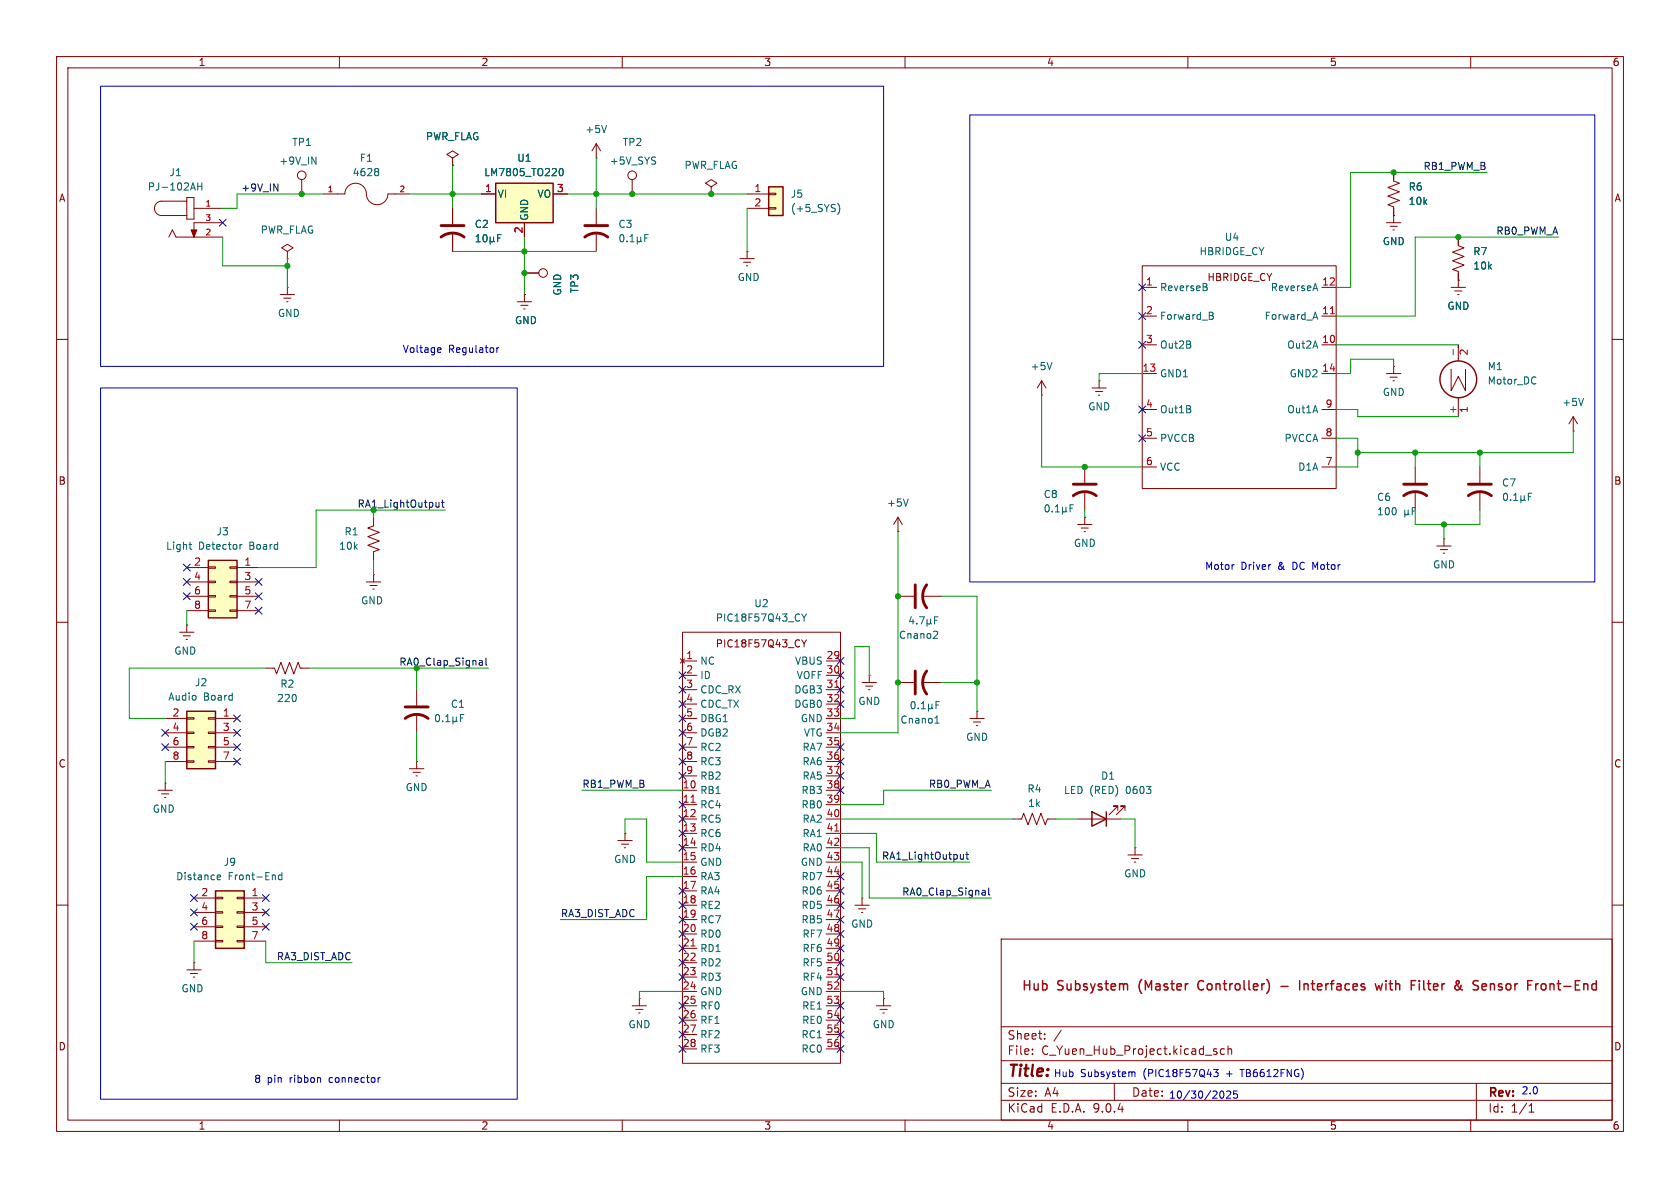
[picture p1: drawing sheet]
<svg xmlns="http://www.w3.org/2000/svg" width="297mm" height="210mm" viewBox="0 0 297 210" stroke-linecap="round" stroke-linejoin="round" font-family="sans-serif">
<g fill="none" stroke="#840000" stroke-width=".18">
<path d="M10 10h277v190h-277zM12 12h273v186h-273zM60 10v2M110 10v2M160 10v2M210 10v2M260 10v2M256.5 50.8h2.6M257.2 51.4h1.2M257.7 52.1h.2M257.8 49.5h.1M257.8 49.5v1.3"/>
<path d="M10 60h2M285 60h2M10 110h2M285 110h2M10 160h2M177 166h108v32h-108zM285 160h2M60 198v2M110 198v2M160 198v2M177 194.5h108M177 191.5h108"/>
<path d="M177 187.5h108M177 181.5h108M182.5 186.3v.1M182.5 185.5v.1M184.7 183.6v.1M184.7 182.8v.1M187.6 182.1l-1.3 2M197 191.5v3M210 198v2M214.7 185.9l.4 .1 .1 .2-.2 .2h-.3M214.7 185.4l.4 .1M216.5 185.5l-.5-.1-.3 .3v.4l.2 .2h.6"/>
<path d="M217.1 185.5l.2-.1 .4 .1v.9M217.1 184.9v1.5M260 198v2M261 191.5v6.5M270.3 196.6h.9M270.3 195.5l.4-.4v1.5"/>
</g>
<path d="M135.9 33h2.5v5.1h-2.5z" fill="#ffffc2"/>
<path d="M135.9 33h2.5v5.1h-2.5z" fill="none" stroke="#840000" stroke-width=".25"/>
<g fill="none" stroke="#840000" stroke-width=".18">
<path d="M105.4 36.8v2.8M125.7 33l1-.6-1-.6-1 .6 1 .6v1.3M125.7 34.3h.1M132.1 34.3h3.8M132.1 36.8h3.8M135.9 34.2h1.3v.2h-1.3zM135.9 36.7h1.3v.3h-1.3zM105.4 41.1v3.4M130.8 45.7h2.5M131.4 46.4h1.3M132 47h.2M132.1 44.5h.1"/>
<path d="M132.1 44.5v1.2M31.7 111.8h2.6M32.4 112.4h1.3M32.9 113h.2M33 110.5h.1M33 110.5v1.3"/>
</g>
<path d="M148.1 36a1.46 1.46 0 0 1 0 1.9M109.7 41.6l.2-.1a.68 .68 0 0 1 .4 .6 .68 .68 0 0 1-.4 .6l-.2-.1-.1-.3zM110.8 42.6v.1M111.4 42.7h.7M111.4 41.8l.4-.3v1.2M112.7 42.6l.1 .1h.3l.2-.1M112.7 41.9v1.3M113.3 42.6l.1 .1M113.3 41.9v.7M114 42.1h.4M114.6 41.5h-.6v1.2" fill="none" stroke="#006464" stroke-width=".18"/>
<path d="M103.4 39.9h4M103.4 41.9a3.3 3.3 0 0 1 4 0" fill="none" stroke="#840000" stroke-width=".51"/>
<path d="M33 125.7h5.1v10.2h-5.1z" fill="#ffffc2"/>
<path d="M33 125.7h5.1v10.2h-5.1z" fill="none" stroke="#840000" stroke-width=".25"/>
<g fill="none" stroke="#840000" stroke-width=".18">
<path d="M80 36.8v2.8M80 41.1v3.4M257.8 41.9v1.5l1 .4-2 .8 2 .7-2 .8 2 .8-2 .7 1 .4v1.5M190.5 92.7h2.5M191.1 93.3h1.3M191.6 94h.3M191.8 91.4h.1M191.8 91.4v1.3M29.2 127h3.8M29.2 129.5h3.8M29.2 132.1h3.8M29.2 134.6h3.8"/>
<path d="M33 126.9h1.3v.2h-1.3zM33 129.4h1.3v.3h-1.3zM33 132h1.3v.2h-1.3zM33 134.5h1.3v.2h-1.3zM36.8 126.9h1.3v.2h-1.3zM36.8 129.4h1.3v.3h-1.3zM36.8 132h1.3v.2h-1.3zM36.8 134.5h1.3v.2h-1.3zM38.1 127h3.8M38.1 129.5h3.8M38.1 132.1h3.8M38.1 134.6h3.8"/>
</g>
<path d="M78 39.9h4M78 41.9a3.3 3.3 0 0 1 4 0" fill="none" stroke="#840000" stroke-width=".51"/>
<path d="M84.2 42.7h.7M84.2 41.8l.3-.3v1.2M85.6 41.5h.1a.68 .68 0 0 1 .4 .6 .68 .68 0 0 1-.4 .6 .84 .84 0 0 1-.1-1.2zM86.7 42.6l.1 .1h.3l.2-.1M86.7 41.9v1.3M87.3 42.6l.1 .1M87.3 41.9v.7M88 42.1h.4M88.6 41.5h-.6v1.2" fill="none" stroke="#006464" stroke-width=".18"/>
<path d="M87.6 32.4h10.2v7h-10.2z" fill="#ffffc2"/>
<g fill="none" stroke="#840000" stroke-width=".25">
<path d="M87.6 32.4h10.2v7h-10.2zM193 143.5l2.6 1.3-2.6 1.3zM195.6 143.5v2.6"/>
<circle cx="257.8" cy="67.1" r="3.3"/>
</g>
<g fill="none" stroke="#840000" stroke-width=".18">
<path d="M33 35.6h-4.4a1.27 1.27 0 0 0-1.3 1.2 1.27 1.27 0 0 0 1.3 1.3h4.4M33 34.9h1.3v3.8h-1.3zM34.3 36.8h5.1M39.4 39.4h-5.1v2.5M53.3 31.8v2.5M57.1 34.3h3.9a1.93 1.93 0 0 1 2.1-1.9 1.93 1.93 0 0 1 1.7 2.2 1.9 1.9 0 0 0 2 1.6 1.9 1.9 0 0 0 1.8-1.9h3.8M85.1 34.3h2.5M92.7 39.4v2.5M97.8 34.3h2.5M105.4 27.9h.1M105.4 25.4l-.8 1.3M105.4 25.4l.8 1.3"/>
<path d="M105.4 25.4v2.5M111.8 31.8v2.5M245.1 39.4h2.5M246.4 38.1h.1M246.4 30.5v1.5l1 .4-2 .7 2 .8-2 .8 2 .7-2 .8 1 .4v2.8M29.8 41.9l.7-1.3 .6 1.3h8.3M49.5 52.1h2.6M50.2 52.7h1.2M50.7 53.3h.2M50.8 50.8h.1M50.8 44.5l1-.7-1-.6-1 .6 1 .7v1.2M50.8 45.7h.1"/>
<path d="M50.8 50.8v1.3M91.4 53.3h2.6M92.1 54h1.2M92.6 54.6h.2M92.7 52.1h.1M92.7 52.1v1.2M92.7 48.3h2.5M201.9 47h34.3v39.4h-34.3zM201.9 50.8h2.6M201.9 55.9h2.6M233.7 50.8h2.5M233.7 55.9h2.5"/>
<path d="M245.7 40h1.3M246.3 40.6h.2M193 68.6h2.6M193.7 69.2h1.2M194.2 69.9h.2M194.3 67.3h.1M194.3 67.3v1.3M201.9 66h2.6M201.9 61h2.6M201.9 72.4h2.6M201.9 77.5h2.6M233.7 66h2.5"/>
<path d="M233.7 61h2.5M233.7 72.4h2.5M233.7 77.5h2.5M245.1 66h2.5M245.7 66.7h1.3M246.3 67.3h.2M246.4 64.8h.1M246.4 64.8v1.2M256.5 65.3v3.8l1.3-2.6 1.3 2.6v-3.8M257.8 61v2.8M257.8 70.3v3.4M278.1 76.2h.1"/>
<path d="M278.1 73.7l-.7 1.2M278.1 73.7l.8 1.2M278.1 73.7v2.5M66 91.4v1.6l-1 .3 2.1 .8-2.1 .8 2.1 .7-2.1 .8 2.1 .8-1.1 .3v1.6M158.7 94h.1M158.7 91.4l-.7 1.3M158.7 91.4l.8 1.3M158.7 91.4v2.6M201.9 82.6h2.6M233.7 82.6h2.5M250.2 82.6v2.7M250.2 86.9v3.3"/>
<path d="M254 96.5h2.5M254.6 97.2h1.3M255.1 97.8h.3M255.3 95.3h.1M255.3 95.3v1.2M47 118.1h1.5l.4 1 .8-2 .7 2 .8-2 .7 2 .8-2 .4 1h1.5M64.8 102.9h2.5M65.4 103.5h1.3M65.9 104.1h.3M66 101.6h.1M66 101.6v1.3M120.3 116.5l.7 .7"/>
<path d="M120.6 111.8h28v76.2h-28zM120.6 116.8h2.6M120.6 119.4h2.6M121 116.5l-.7 .7M141.1 113.1l.3 .1M141.4 114.3l-.3 .1M141.7 113.1l.4 .7M142.1 113.8v.6M142.6 113.1l-.5 .7M146 116.8h2.6M146 119.4h2.6M153.7 119.4h.1"/>
<path d="M153.7 119.4v1.3M158.7 105.4h2.8M163.1 105.4h3.3M72.4 135.9h2.5M73 136.5h1.3M73.5 137.2h.3M73.7 134.6h.1M73.7 134.6v1.3M120.6 137.2h2.6M120.6 121.9h2.6M120.6 127h2.6M120.6 124.5h2.6"/>
<path d="M120.6 129.5h2.6M120.6 132.1h2.6M120.6 134.6h2.6M120.6 139.7h2.6M146 137.2h2.6M146 121.9h2.6M146 127h2.6M146 124.5h2.6M146 129.5h2.6M146 132.1h2.6M146 134.6h2.6M146 139.7h2.6"/>
<path d="M152.4 120.7h2.5M153 121.3h1.3M153.5 121.9h.3M158.7 120.7h2.8M163.1 120.7h3.3M171.4 127h2.6M172.1 127.6h1.3M172.6 128.3h.2M172.7 125.7h.1M172.7 125.7v1.3M120.6 144.8h2.6M120.6 152.4h2.6"/>
<path d="M120.6 142.2h2.6M120.6 147.3h2.6M120.6 149.9h2.6M120.6 154.9h2.6M120.6 157.5h2.6M146 144.8h2.6M146 152.4h2.6M146 142.2h2.6M146 147.3h2.6M146 149.9h2.6M146 154.9h2.6M146 157.5h2.6"/>
<path d="M152.4 158.8h.1M152.4 158.8v1.2M179.1 144.8h1.5l.4-1 .7 2 .8-2 .8 2 .7-2 .8 2 .4-1h1.5M190.5 144.8h7.6M197.6 143.3v-.8h-.8h.8l-1.5 1.5M198.9 143.3v-.8h-.8h.8l-1.5 1.5M199.4 151.1h2.5M200 151.8h1.3M200.5 152.4h.3M200.7 149.9h.1M200.7 149.9v1.2M33 171.5h2.6"/>
<path d="M33.7 172.1h1.2M34.2 172.7h.2M34.3 170.2h.1M34.3 170.2v1.3M111.8 177.8h2.5M112.4 178.4h1.3M112.9 179.1h.3M113 176.5h.1M113 176.5v1.3M120.6 172.7h2.6M120.6 177.8h2.6M120.6 160h2.6"/>
<path d="M120.6 162.6h2.6M120.6 165.1h2.6M120.6 167.6h2.6M120.6 170.2h2.6M120.6 175.3h2.6M146 172.7h2.6M146 177.8h2.6M146 160h2.6M146 162.6h2.6M146 165.1h2.6M146 167.6h2.6M146 170.2h2.6"/>
<path d="M146 175.3h2.6M151.1 160h2.6M151.8 160.7h1.2M152.3 161.3h.2M154.9 177.8h2.6M155.6 178.4h1.2M156.1 179.1h.2M156.2 176.5h.1M156.2 176.5v1.3M120.6 180.3h2.6M120.6 182.9h2.6M120.6 185.4h2.6"/>
<path d="M146 180.3h2.6M146 182.9h2.6M146 185.4h2.6"/>
<circle cx="53.3" cy="31" r=".76"/>
<circle cx="111.8" cy="31" r=".76"/>
<circle cx="96" cy="48.3" r=".76"/>
</g>
<g fill="none" stroke="#006464" stroke-width=".18">
<path d="M35 32.3v1.3M35 32.9h.7M35.7 32.3v1.3M55.1 27.8l.8 1.2v-1.2M66.7 29.8l.2 .2-.2 .3 .2 .3v.2l-.2 .3M99 29.9l.2-.1a.68 .68 0 0 1 .4 .6 .68 .68 0 0 1-.4 .7 .84 .84 0 0 1-.2-1.2zM107.2 22.2l-.4 1.2M213.1 50.7l.3 .3v.3l-.2 .1M213.8 55.2l.6 .1 .1 .3-.3 .2M213.8 55.8h.4M214.2 55.8l.3 .2v.3l-.7 .2M232.2 56.1h.6"/>
<path d="M232.5 50.1l.5 1.3M232.5 55.2l.5 1.3M256.9 61.7v1M271.5 66.7h.1M271.5 67.8h.1M279.9 70.4l-.4 1.3M160.6 88.2l-.5 1.3M248.3 90.2v1.2M248.3 90.8l.2 .2h.3l.1-.2M248.9 90.8l.2 .2M248.9 90.2v.6M249.7 90.3h.4"/>
<path d="M250.3 89.7h-.6v1.3M141.7 108.5l.4 .7M142.1 109.2v.6M142.6 108.5l-.5 .7M161.1 109l-.3 .9h.8M161.4 109.5v.8M162.1 110.2v.1M162.6 109h.8l-.5 1.3M163.9 109.5v1.2M163.9 110.1l.2 .2h.2l.2-.2M164.5 110.1l.2 .2M164.5 109.5v.6"/>
<path d="M165.2 109.6h.4M165.5 111.6l.3 .2-.1 .3-.7 .7h.8M165.8 109h-.6v1.3M161.2 124.1l.2-.1a.68 .68 0 0 1 .4 .7 .68 .68 0 0 1-.4 .6l-.2-.1-.1-.4zM162.3 125.2v.1M162.9 125.3h.7M162.9 124.4l.3-.4v1.3M164.1 125.1l.2 .2h.3l.1-.2M164.1 124.4v1.3M164.7 125.1l.2 .2M164.7 124.4v.7M165.3 127.8h.7"/>
<path d="M165.5 124.6h.4M165.5 126.7l.2-.1v1.2M166.1 124h-.6v1.3"/>
</g>
<path d="M248.2 87.6a3.3 3.3 0 0 1 4 0M248.2 85.6h4M161.8 103.4v4M161.8 118.6v4.1M163.8 103.4a3.3 3.3 0 0 0 0 4M163.8 118.6a3.3 3.3 0 0 0 0 4.1" fill="none" stroke="#840000" stroke-width=".51"/>
<path d="M33.8 40.6h1l-.5 1.3z" fill="#840000" stroke="#840000" stroke-width=".18"/>
<path d="M235.2 55.5h.7M147.6 121.5h.7M122.2 141.8h.7M147.6 146.9h.7M122.2 167.2h.7M147.6 172.3h.7" fill="none" stroke="#a90000" stroke-width=".18"/>
<path d="M36.8 99.1h5.1v10.1h-5.1z" fill="#ffffc2"/>
<path d="M36.8 99.1h5.1v10.1h-5.1z" fill="none" stroke="#840000" stroke-width=".25"/>
<g fill="none" stroke="#840000" stroke-width=".18">
<path d="M191.8 82.6v2.7M191.8 86.9v3.3M33 100.3h3.8M33 102.9h3.8M33 105.4h3.8M33 108h3.8M36.8 100.2h1.3v.3h-1.3zM36.8 102.7h1.3v.3h-1.3zM36.8 105.3h1.3v.2h-1.3zM36.8 107.8h1.3v.3h-1.3zM40.6 100.2h1.3v.3h-1.3zM40.6 102.7h1.3v.3h-1.3z"/>
<path d="M40.6 105.3h1.3v.2h-1.3zM40.6 107.8h1.3v.3h-1.3zM41.9 100.3h3.8M41.9 102.9h3.8M41.9 105.4h3.8M41.9 108h3.8M109.2 148.6h2.6M109.9 149.2h1.2M110.4 149.9h.2M110.5 147.3h.1M110.5 147.3v1.3"/>
</g>
<g fill="none" stroke="#006464" stroke-width=".18">
<path d="M33.4 96.3h.5M33.7 97l.2 .1M42.4 96.3v.8M42.8 96.3l-.4 .2M184.9 89.3l.2-.1a.68 .68 0 0 1 .4 .7 .68 .68 0 0 1-.4 .6 .84 .84 0 0 1-.2-1.2zM186 90.4v.1M186.6 90.5h.7M186.6 89.6l.3-.4v1.3M187.8 90.3l.2 .2h.3l.1-.2M187.8 89.6v1.3M188.4 90.3l.2 .2M188.4 89.6v.7"/>
<path d="M189.2 89.8h.4M189.8 89.2h-.6v1.3"/>
</g>
<path d="M189.7 87.6a3.3 3.3 0 0 1 4.1 0M189.7 85.6h4.1" fill="none" stroke="#840000" stroke-width=".51"/>
<path d="M38.1 157.5h5.1v10.1h-5.1z" fill="#ffffc2"/>
<path d="M38.1 157.5h5.1v10.1h-5.1z" fill="none" stroke="#840000" stroke-width=".25"/>
<g fill="none" stroke="#840000" stroke-width=".18">
<path d="M80 27.9l1-.6-1-.6-1 .6 1 .6v1.3M80 29.2h.1M80 36.8v2.8M85.1 34.3h2.5M92.7 39.4v2.5M97.8 34.3h2.5M246.4 38.1h.1M246.4 30.5v1.3M246.4 36.8v1.3M80 41.1v3.4M92.7 52.1h.1M92.7 48.3h2.5"/>
<path d="M257.8 49.5h.1M257.8 41.9v1.3M257.8 48.3v1.2M184.1 69.9h.1M184.1 67.3l-.7 1.3M184.1 67.3l.8 1.3M184.1 67.3v2.6M261.6 82.6v2.7M261.6 86.9v3.3M27.9 139.7h2.6M29.2 138.4h.1M29.2 138.4v1.3"/>
<path d="M73.7 121.9v2.8M73.7 126.2v3.3M28.6 140.3h1.2M29.1 141h.2M34.3 158.8h3.8M38.1 158.6h1.3v.3h-1.3zM41.9 158.6h1.3v.3h-1.3zM43.2 158.8h3.8M34.3 161.3h3.8M34.3 163.8h3.8M34.3 166.4h3.8M38.1 161.2h1.3v.2h-1.3z"/>
<path d="M38.1 163.7h1.3v.3h-1.3zM38.1 166.2h1.3v.3h-1.3zM41.9 161.2h1.3v.2h-1.3zM41.9 163.7h1.3v.3h-1.3zM41.9 166.2h1.3v.3h-1.3zM43.2 161.3h3.8M43.2 163.8h3.8M43.2 166.4h3.8"/>
</g>
<g fill="none" stroke="#006464" stroke-width=".18">
<path d="M99 29.9l.2-.1a.68 .68 0 0 1 .4 .6 .68 .68 0 0 1-.4 .7 .84 .84 0 0 1-.2-1.2zM84.2 42.7h.7M84.2 41.8l.3-.3v1.2M85.6 41.5h.1a.68 .68 0 0 1 .4 .6 .68 .68 0 0 1-.4 .6 .84 .84 0 0 1-.1-1.2zM86.7 42.6l.1 .1h.3l.2-.1M86.7 41.9v1.3M87.3 42.6l.1 .1M87.3 41.9v.7M88 42.1h.4M88.6 41.5h-.6v1.2M186 64.1l-.5 1.2M266 87.3l.1-.1a.68 .68 0 0 1 .4 .6 .68 .68 0 0 1-.4 .7 .84 .84 0 0 1-.1-1.2z"/>
<path d="M267.1 88.3v.2M267.6 88.5h.7M267.6 87.6l.4-.4v1.3M268.9 88.3l.1 .2h.3l.2-.2M268.9 87.6v1.3M269.5 88.3l.2 .2M269.5 87.6v.7M270.2 87.8h.4M270.8 87.2h-.6v1.3M77.2 126.4l.1-.1a.68 .68 0 0 1 .4 .6 .68 .68 0 0 1-.4 .7 .84 .84 0 0 1-.1-1.2zM78.3 127.5v.1M78.8 127.6h.7"/>
<path d="M78.8 126.7l.4-.4v1.3M80.1 127.4l.1 .2h.3l.2-.2M80.1 126.7v1.3M80.7 127.4l.2 .2M80.7 126.7v.7M81.4 126.9h.4M82 126.3h-.6v1.3M38.5 155.5h.4M38.5 154.7h.3l.2 .3-.6 .1M49.8 154.7h-.3l-.3 .2 .1 .6h.5M49.8 154.2v1.3"/>
</g>
<path d="M259.6 87.6a3.3 3.3 0 0 1 4.1 0M259.6 85.6h4.1M71.6 127a3.3 3.3 0 0 1 4.1 0M71.6 125h4.1" fill="none" stroke="#840000" stroke-width=".51"/>
<g fill="none" stroke="#0f0f0f" stroke-width=".18">
<path d="M48.4 32.5l.7 1.3v-1.3M77.6 88.8v.9M77.6 89.5l-.4 .2M78 88.8h.5M78.2 88.4v1.1l.3 .2M84.9 116.8h.3l.1 .8M85.3 117.5l-.4 .1M85.3 117.1h-.4M85.9 116.3v1.1l.2 .2M170.3 151v.9M170.3 151.8l-.3 .1M170.7 151h.5"/>
<path d="M170.9 150.6v1.1l.3 .2M173.8 157.4h.2l.2 .2v.6M174.2 158.2h-.4M174.2 157.7l-.4 .1M174.8 157v1.1l.2 .1"/>
</g>
<g fill="none" stroke="#009600" stroke-width=".18">
<path d="M57.1 34.3h-15.2v2.5h-2.5M72.4 34.3h12.7M80 29.2v7.6M100.3 34.3h31.8M105.4 27.9v8.9M132.1 36.8v7.7M262.9 30.5h-24.1v20.3h-2.6M39.4 41.9v5.1h11.4M50.8 45.7v5.1M80 44.5h25.4M92.7 41.9v10.2M275.6 41.9h-25.4v14h-14"/>
<path d="M184.1 69.9v12.7h17.8M201.9 66h-7.6v1.3M236.2 72.4h3.8v1.3h17.8M236.2 77.5h3.8v5.1h-3.8M236.2 61h21.6M246.4 64.8v-1.3h-7.6v2.5h-2.6M278.1 76.2v3.8h-38.1M66 90.2v1.2M66 99.1v2.5M78.7 90.2h-22.8v10.1h-10.2M158.7 94v35.5h-10.1M191.8 90.2v1.2"/>
<path d="M250.2 90.2v2.5h11.4v-2.5M250.2 80v2.6M255.3 92.7v2.6M261.6 80v2.6M33 108v2.5M47 118.1h-24.1v8.9h6.3M54.6 118.1h31.8M73.7 118.1v3.8M153.7 119.4v-5.1h-2.6v12.7h-2.5M166.4 105.4h6.3v20.3M29.2 134.6v3.8M73.7 129.5v5.1"/>
<path d="M102.9 139.7h17.7M166.4 120.7h6.3M175.3 139.7h-19.1v2.5h-7.6M110.5 147.3v-2.5h3.8v7.6h6.3M120.6 154.9h-6.3v7.7h-15.2M148.6 149.9h5.1v8.9h21.6M148.6 152.4h3.8v6.4M148.6 147.3h6.3v5.1h16.5M148.6 144.8h30.5M186.7 144.8h3.8M198.1 144.8h2.6v5.1M34.3 166.4v3.8"/>
<path d="M47 166.4v3.8h15.2M120.6 175.3h-7.6v1.2M148.6 175.3h7.6v1.2"/>
</g>
<g fill="none" stroke="#000084" stroke-width=".18">
<path d="M38.8 38.8l1.2 1.2M40 38.8l-1.2 1.2M201.3 55.3l1.2 1.2M201.3 50.2l1.2 1.2M202.5 55.3l-1.2 1.2M202.5 50.2l-1.2 1.2M201.3 71.8l1.2 1.2M201.3 60.4l1.2 1.2M201.3 76.9l1.2 1.2M202.5 71.8l-1.2 1.2M202.5 60.4l-1.2 1.2M202.5 76.9l-1.2 1.2"/>
<path d="M32.4 99.7l1.2 1.2M33.6 99.7l-1.2 1.2M32.4 104.8l1.2 1.2M32.4 102.3l1.2 1.2M33.6 104.8l-1.2 1.2M33.6 102.3l-1.2 1.2M45.1 102.3l1.2 1.2M45.1 107.3l1.2 1.3M45.1 104.8l1.2 1.2M46.3 102.3l-1.2 1.2M46.3 107.3l-1.2 1.3M46.3 104.8l-1.2 1.2"/>
<path d="M120 118.8l1.3 1.2M121.3 118.8l-1.3 1.2M148 118.8l1.2 1.2M148 116.2l1.2 1.2M149.2 116.2l-1.2 1.2M149.2 118.8l-1.2 1.2M28.6 128.9l1.2 1.2M28.6 131.5l1.2 1.2M29.8 128.9l-1.2 1.2M29.8 131.5l-1.2 1.2M41.3 126.4l1.2 1.2M41.3 134l1.2 1.2"/>
<path d="M41.3 131.5l1.2 1.2M41.3 128.9l1.2 1.2M42.5 126.4l-1.2 1.2M42.5 134l-1.2 1.2M42.5 131.5l-1.2 1.2M42.5 128.9l-1.2 1.2M120 126.4l1.3 1.2M120 131.5l1.3 1.2M120 121.3l1.3 1.2M120 136.6l1.3 1.2M120 134l1.3 1.2M120 123.9l1.3 1.2"/>
<path d="M120 128.9l1.3 1.2M121.3 126.4l-1.3 1.2M121.3 131.5l-1.3 1.2M121.3 121.3l-1.3 1.2M121.3 136.6l-1.3 1.2M121.3 134l-1.3 1.2M121.3 123.9l-1.3 1.2M121.3 128.9l-1.3 1.2M148 131.5l1.2 1.2M148 134l1.2 1.2M148 139.1l1.2 1.2M148 136.6l1.2 1.2"/>
<path d="M148 123.9l1.2 1.2M148 121.3l1.2 1.2M149.2 136.6l-1.2 1.2M149.2 139.1l-1.2 1.2M149.2 134l-1.2 1.2M149.2 121.3l-1.2 1.2M149.2 131.5l-1.2 1.2M149.2 123.9l-1.2 1.2M33.7 158.1l1.2 1.3M34.9 158.1l-1.2 1.3M46.4 158.1l1.2 1.3M47.6 158.1l-1.2 1.3"/>
<path d="M120 156.9l1.3 1.2M120 159.4l1.3 1.2M120 141.6l1.3 1.2M120 144.2l1.3 1.2M120 149.3l1.3 1.2M120 146.7l1.3 1.2M121.3 156.9l-1.3 1.2M121.3 159.4l-1.3 1.2M121.3 141.6l-1.3 1.2M121.3 144.2l-1.3 1.2M121.3 149.3l-1.3 1.2M121.3 146.7l-1.3 1.2"/>
<path d="M148 159.4l1.2 1.2M148 154.3l1.2 1.2M148 156.9l1.2 1.2M149.2 156.9l-1.2 1.2M149.2 154.3l-1.2 1.2M149.2 159.4l-1.2 1.2M33.7 163.2l1.2 1.2M33.7 160.7l1.2 1.2M34.9 163.2l-1.2 1.2M34.9 160.7l-1.2 1.2M46.4 160.7l1.2 1.2M46.4 163.2l1.2 1.2"/>
<path d="M47.6 160.7l-1.2 1.2M47.6 163.2l-1.2 1.2M120 179.7l1.3 1.2M120 177.2l1.3 1.2M120 169.6l1.3 1.2M120 172.1l1.3 1.2M120 164.5l1.3 1.2M120 167l1.3 1.2M120 162l1.3 1.2M121.3 179.7l-1.3 1.2M121.3 177.2l-1.3 1.2M121.3 169.6l-1.3 1.2"/>
<path d="M121.3 172.1l-1.3 1.2M121.3 164.5l-1.3 1.2M121.3 167l-1.3 1.2M121.3 162l-1.3 1.2M148 177.2l1.2 1.2M148 179.7l1.2 1.2M148 169.6l1.2 1.2M148 172.1l1.2 1.2M148 162l1.2 1.2M148 167l1.2 1.2M148 164.5l1.2 1.2M149.2 177.2l-1.2 1.2"/>
<path d="M149.2 179.7l-1.2 1.2M149.2 169.6l-1.2 1.2M149.2 172.1l-1.2 1.2M149.2 162l-1.2 1.2M149.2 167l-1.2 1.2M149.2 164.5l-1.2 1.2M120 184.8l1.3 1.2M120 182.3l1.3 1.2M121.3 184.8l-1.3 1.2M121.3 182.3l-1.3 1.2M148 182.3l1.2 1.2M148 184.8l1.2 1.2"/>
<path d="M149.2 182.3l-1.2 1.2M149.2 184.8l-1.2 1.2"/>
</g>
<g fill="none" stroke="#0000c2" stroke-width=".18">
<path d="M17.8 15.2h138.4v49.6h-138.4zM171.4 20.3h110.5v82.6h-110.5zM17.8 68.6h73.6v125.7h-73.6zM77.5 61.5h.4l.1 .3-.6 .1M77.9 62.2l-.4 .1M87.8 61.5v.8M88.2 61.5l-.4 .2M218.1 99.8h.1M67.2 190.5l-.4 .2M200.5 189.5l.1 .2v.6M214.6 189.1h.7l-.4 .4 .4 .2v.4l-.2 .2h-.4M215.9 192.9a.68 .68 0 0 1 .5 .6 .68 .68 0 0 1-.5 .6"/>
<path d="M216.8 193l.5-.1 .3 .3-.8 .9h.8M218.7 192.9h-.6v.6l.1-.2 .5 .1 .1 .2-.1 .4-.2 .1-.4-.1M219.2 189.1h.7"/>
</g>
<g fill="none" stroke="#aa001b" stroke-width=".25">
<path d="M211.8 173.7v.9M226.5 174.4h1.2M229.8 173.3v1.7M230.5 173.9v1.1M230.8 173.9l-.3 .2M243.1 173.9l.3 1.1 .4-.8 .3 .8 .3-1.1M250.9 173.3v.2M250.9 173.9v1.1M258.1 174.7l.4 .3M258.3 174.1l-.1 .4M262.2 173.9l.5 .1 .1 .3-.8 .1M262.7 174.9l-.5 .1"/>
<path d="M273.2 174.1l-.4-.2-.3 .3v.5l.1 .2 .4 .1 .2-.2"/>
</g>
<g fill="#009600" stroke="#009600" stroke-width=".18">
<circle cx="53.3" cy="34.3" r=".46"/>
<circle cx="50.8" cy="47" r=".46"/>
<circle cx="105.4" cy="34.3" r=".46"/>
<circle cx="111.8" cy="34.3" r=".46"/>
<circle cx="80" cy="34.3" r=".46"/>
<circle cx="92.7" cy="48.3" r=".46"/>
<circle cx="92.7" cy="44.5" r=".46"/>
<circle cx="158.7" cy="120.7" r=".46"/>
<circle cx="125.7" cy="34.3" r=".46"/>
<circle cx="246.4" cy="30.5" r=".46"/>
<circle cx="257.8" cy="41.9" r=".46"/>
<circle cx="255.3" cy="92.7" r=".46"/>
<circle cx="261.6" cy="80" r=".46"/>
<circle cx="191.8" cy="82.6" r=".46"/>
<circle cx="172.7" cy="120.7" r=".46"/>
<circle cx="250.2" cy="80" r=".46"/>
<circle cx="240" cy="80" r=".46"/>
<circle cx="158.7" cy="105.4" r=".46"/>
</g>
<text font-size="2.8" fill="#840000" x="178" y="190.9">Title:</text>
<g font-size="2.3" fill="#aa001b">
<text x="180.5" y="175.5">Hub</text>
<text x="186.9" y="175.5">Subsystem</text>
<text x="201.6" y="175.5">(Master</text>
<text x="212.5" y="175.5">Controller)</text>
<text x="231.3" y="175.5">Interfaces</text>
<text x="245.3" y="175.5">with</text>
<text x="251.9" y="175.5">Filter</text>
<text x="260" y="175.5">&amp;</text>
<text x="263.8" y="175.5">Sensor</text>
<text x="273.8" y="175.5">Front-End</text>
</g>
<g font-size="2.1" fill="#840000">
<text x="178" y="184">Sheet:</text>
<text x="178" y="186.7">File:</text>
<text x="184.1" y="186.7">C_Yuen_Hub_Project.kicad_sch</text>
<text x="178" y="196.9">KiCad</text>
<text x="178" y="194.1">Size:</text>
<text x="184.7" y="194.1">A4</text>
<text x="185.7" y="196.9">E.D.A.</text>
<text x="193.3" y="196.9">9.0.4</text>
<text x="200" y="194.1">Date:</text>
<text x="263" y="194.3">Rev:</text>
<text x="263" y="196.9">Id:</text>
<text x="267.1" y="196.9">1/1</text>
</g>
<g font-size="1.8" fill="#840000">
<text x="35" y="11.9">1</text>
<text x="85" y="11.9">2</text>
<text x="135" y="11.9">3</text>
<text x="185" y="11.9">4</text>
<text x="235" y="11.9">5</text>
<text x="285" y="11.9">6</text>
<text x="10.3" y="35.9">A</text>
<text x="285.3" y="35.9">A</text>
<text x="10.3" y="85.9">B</text>
<text x="285.3" y="85.9">B</text>
<text x="125.9" y="114.7">PIC18F57Q43_CY</text>
<text x="10.3" y="135.9">C</text>
<text x="285.3" y="135.9">C</text>
<text x="10.3" y="185.9">D</text>
<text x="285.3" y="185.9">D</text>
<text x="35" y="199.9">1</text>
<text x="85" y="199.9">2</text>
<text x="135" y="199.9">3</text>
<text x="185" y="199.9">4</text>
<text x="235" y="199.9">5</text>
<text x="285" y="199.9">6</text>
</g>
<g font-size="1.8" fill="#006464">
<text x="103.4" y="23.7">+5V</text>
<text x="49.3" y="29.3">+9V_IN</text>
<text x="51.6" y="26">TP1</text>
<text x="63.5" y="28.8">F1</text>
<text x="75.2" y="25">PWR_FLAG</text>
<text x="91.3" y="28.8">U1</text>
<text x="107.7" y="29.3">+5V_SYS</text>
<text x="110" y="26">TP2</text>
<text x="26" y="33.9">PJ-102AH</text>
<text x="29.9" y="31.3">J1</text>
<text x="62.2" y="31.3">4628</text>
<text x="85.5" y="31.3">LM7805_TO220</text>
<text x="87.9" y="35.2">VI</text>
<text x="94.9" y="35.2">VO</text>
<text x="120.9" y="30.1">PWR_FLAG</text>
<text x="139.7" y="35.2">J5</text>
<text x="248.9" y="33.9">R6</text>
<text x="46" y="41.5">PWR_FLAG</text>
<text x="83.8" y="40.5">C2</text>
<text x="93.6" y="39.1" transform="rotate(-90 93.6 39.1)">GND</text>
<text x="109.2" y="40.5">C3</text>
<text x="139.7" y="37.7">(+5_SYS)</text>
<text x="248.9" y="36.4">10k</text>
<text x="212" y="45.3">HBRIDGE_CY</text>
<text x="216.4" y="42.8">U4</text>
<text x="244.4" y="43.5">GND</text>
<text x="260.4" y="45.3">R7</text>
<text x="260.4" y="47.9">10k</text>
<text x="99.4" y="52.3" transform="rotate(-90 99.4 52.3)">GND</text>
<text x="102.5" y="51.9" transform="rotate(-90 102.5 51.9)">TP3</text>
<text x="130.3" y="49.9">GND</text>
<text x="205" y="51.7">ReverseB</text>
<text x="213.4" y="49.9">HBRIDGE_CY</text>
<text x="224.6" y="51.7">ReverseA</text>
<text x="49" y="56.2">GND</text>
<text x="90.9" y="57.5">GND</text>
<text x="205" y="56.7">Forward_B</text>
<text x="223.5" y="56.7">Forward_A</text>
<text x="255.8" y="55">GND</text>
<text x="182.1" y="65.6">+5V</text>
<text x="205" y="61.8">Out2B</text>
<text x="227.5" y="61.8">Out2A</text>
<text x="262.9" y="65.6">M1</text>
<text x="205" y="66.9">GND1</text>
<text x="227.9" y="66.9">GND2</text>
<text x="244.4" y="70.2">GND</text>
<text x="262.9" y="68.2">Motor_DC</text>
<text x="276.1" y="72">+5V</text>
<text x="192.3" y="72.7">GND</text>
<text x="205" y="73.3">Out1B</text>
<text x="227.5" y="73.3">Out1A</text>
<text x="257.6" y="73.3" transform="rotate(-90 257.6 73.3)">+</text>
<text x="205" y="78.3">PVCCB</text>
<text x="205" y="83.4">VCC</text>
<text x="227" y="78.3">PVCCA</text>
<text x="229.4" y="83.4">D1A</text>
<text x="156.7" y="89.8">+5V</text>
<text x="184.4" y="88.2">C8</text>
<text x="243.3" y="88.7">C6</text>
<text x="265.4" y="86.2">C7</text>
<text x="38.2" y="94.8">J3</text>
<text x="60.8" y="94.8">R1</text>
<text x="243.3" y="91.3">100</text>
<text x="29.3" y="97.4">Light</text>
<text x="35.1" y="97.4">Detector</text>
<text x="44.2" y="97.4">Board</text>
<text x="59.8" y="97.4">10k</text>
<text x="189.7" y="96.9">GND</text>
<text x="253.2" y="100.7">GND</text>
<text x="63.7" y="107">GND</text>
<text x="133.2" y="107.5">U2</text>
<text x="126.4" y="110.1">PIC18F57Q43_CY</text>
<text x="158.8" y="113.1">Cnano2</text>
<text x="30.7" y="115.9">GND</text>
<text x="123.7" y="117.7">NC</text>
<text x="140.4" y="117.7">VBUS</text>
<text x="29.7" y="124.1">Audio</text>
<text x="34.4" y="121.5">J2</text>
<text x="36" y="124.1">Board</text>
<text x="48.9" y="124.3">220</text>
<text x="49.5" y="121.8">R2</text>
<text x="79.6" y="125.3">C1</text>
<text x="123.7" y="120.2">ID</text>
<text x="123.7" y="122.8">CDC_RX</text>
<text x="123.7" y="125.3">CDC_TX</text>
<text x="140.3" y="122.8">DGB3</text>
<text x="140.3" y="125.3">DGB0</text>
<text x="140.7" y="120.2">VOFF</text>
<text x="151.6" y="124.8">GND</text>
<text x="123.7" y="127.9">DBG1</text>
<text x="123.7" y="130.4">DGB2</text>
<text x="141.5" y="127.9">GND</text>
<text x="142" y="130.4">VTG</text>
<text x="159.1" y="128.1">Cnano1</text>
<text x="170.7" y="131.2">GND</text>
<text x="123.7" y="132.9">RC2</text>
<text x="123.7" y="135.5">RC3</text>
<text x="141.8" y="132.9">RA7</text>
<text x="141.8" y="135.5">RA6</text>
<text x="26.9" y="143.9">GND</text>
<text x="71.6" y="140.1">GND</text>
<text x="123.7" y="138">RB2</text>
<text x="123.7" y="140.6">RB1</text>
<text x="123.7" y="143.1">RC4</text>
<text x="141.6" y="140.6">RB3</text>
<text x="141.6" y="143.1">RB0</text>
<text x="141.8" y="138">RA5</text>
<text x="181.5" y="140.3">R4</text>
<text x="181.7" y="142.8">1k</text>
<text x="188" y="140.6">LED (RED)</text>
<text x="194.6" y="138">D1</text>
<text x="199.2" y="140.6">0603</text>
<text x="123.7" y="145.6">RC5</text>
<text x="123.7" y="148.2">RC6</text>
<text x="141.8" y="145.6">RA2</text>
<text x="141.8" y="148.2">RA1</text>
<text x="31" y="155.8">Distance</text>
<text x="39.4" y="153.3">J9</text>
<text x="40.3" y="155.8">Front-End</text>
<text x="108.5" y="152.8">GND</text>
<text x="123.7" y="150.7">RD4</text>
<text x="123.7" y="153.3">GND</text>
<text x="123.7" y="155.8">RA3</text>
<text x="141.5" y="153.3">GND</text>
<text x="141.6" y="155.8">RD7</text>
<text x="141.8" y="150.7">RA0</text>
<text x="198.6" y="155.3">GND</text>
<text x="123.7" y="158.3">RA4</text>
<text x="123.7" y="160.9">RE2</text>
<text x="141.6" y="158.3">RD6</text>
<text x="141.6" y="160.9">RD5</text>
<text x="123.7" y="163.4">RC7</text>
<text x="123.7" y="166">RD0</text>
<text x="141.6" y="163.4">RB5</text>
<text x="141.8" y="166">RF7</text>
<text x="150.4" y="164.2">GND</text>
<text x="123.7" y="168.5">RD1</text>
<text x="123.7" y="171">RD2</text>
<text x="123.7" y="173.6">RD3</text>
<text x="141.8" y="168.5">RF6</text>
<text x="141.8" y="171">RF5</text>
<text x="141.8" y="173.6">RF4</text>
<text x="32" y="175.6">GND</text>
<text x="123.7" y="176.1">GND</text>
<text x="123.7" y="178.7">RF0</text>
<text x="141.5" y="176.1">GND</text>
<text x="141.7" y="178.7">RE1</text>
<text x="111" y="182">GND</text>
<text x="123.7" y="181.2">RF1</text>
<text x="123.7" y="183.7">RF2</text>
<text x="141.6" y="183.7">RC1</text>
<text x="141.7" y="181.2">RE0</text>
<text x="154.2" y="182">GND</text>
<text x="123.7" y="186.3">RF3</text>
<text x="141.6" y="186.3">RC0</text>
</g>
<g font-size="1.8" fill="#0f0f0f">
<text x="42.6" y="33.9">+9V_IN</text>
<text x="251.6" y="30.1">RB1_PWM_B</text>
<text x="264.4" y="41.6">RB0_PWM_A</text>
<text x="102.9" y="139.4">RB1_PWM_B</text>
<text x="164.1" y="139.4">RB0_PWM_A</text>
<text x="155.8" y="152.1">RA1_LightOutput</text>
<text x="159.4" y="158.4">RA0_Clap_Signal</text>
<text x="99.1" y="162.2">RA3_DIST_ADC</text>
<text x="48.8" y="169.8">RA3_DIST_ADC</text>
</g>
<g font-size="1.8" fill="#a90000">
<text x="85.7" y="34">1</text>
<text x="98.4" y="34">3</text>
<text x="133.3" y="34">1</text>
<text x="92.5" y="41.3" transform="rotate(-90 92.5 41.3)">2</text>
<text x="133.3" y="36.6">2</text>
<text x="202.5" y="50.5">1</text>
<text x="233.6" y="50.5">12</text>
<text x="202.5" y="55.6">2</text>
<text x="233.6" y="55.6">11</text>
<text x="201.9" y="65.8">13</text>
<text x="202.5" y="60.7">3</text>
<text x="233.6" y="60.7">10</text>
<text x="233.6" y="65.8">14</text>
<text x="259.8" y="62.9" transform="rotate(-90 259.8 62.9)">2</text>
<text x="202.5" y="72.1">4</text>
<text x="202.5" y="77.2">5</text>
<text x="234.2" y="72.1">9</text>
<text x="234.2" y="77.2">8</text>
<text x="259.8" y="73.1" transform="rotate(-90 259.8 73.1)">1</text>
<text x="202.5" y="82.3">6</text>
<text x="234.2" y="82.3">7</text>
<text x="34.2" y="100.1">2</text>
<text x="43.1" y="100.1">1</text>
<text x="34.2" y="102.6">4</text>
<text x="34.2" y="105.2">6</text>
<text x="34.2" y="107.7">8</text>
<text x="43.1" y="102.6">3</text>
<text x="43.1" y="105.2">5</text>
<text x="43.1" y="107.7">7</text>
<text x="121.2" y="116.6">1</text>
<text x="121.2" y="119.1">2</text>
<text x="146" y="116.6">29</text>
<text x="146" y="119.1">30</text>
<text x="121.2" y="121.7">3</text>
<text x="121.2" y="124.2">4</text>
<text x="146" y="121.7">31</text>
<text x="146" y="124.2">32</text>
<text x="30.4" y="126.7">2</text>
<text x="30.4" y="129.3">4</text>
<text x="30.4" y="131.8">6</text>
<text x="39.3" y="126.7">1</text>
<text x="39.3" y="129.3">3</text>
<text x="39.3" y="131.8">5</text>
<text x="121.2" y="126.7">5</text>
<text x="121.2" y="129.3">6</text>
<text x="121.2" y="131.8">7</text>
<text x="146" y="126.7">33</text>
<text x="146" y="129.3">34</text>
<text x="146" y="131.8">35</text>
<text x="30.4" y="134.4">8</text>
<text x="39.3" y="134.4">7</text>
<text x="121.2" y="134.4">8</text>
<text x="121.2" y="136.9">9</text>
<text x="146" y="134.4">36</text>
<text x="146" y="136.9">37</text>
<text x="120.6" y="139.4">10</text>
<text x="120.6" y="142">11</text>
<text x="146" y="139.4">38</text>
<text x="146" y="142">39</text>
<text x="120.6" y="144.5">12</text>
<text x="120.6" y="147.1">13</text>
<text x="120.6" y="149.6">14</text>
<text x="146" y="144.5">40</text>
<text x="146" y="147.1">41</text>
<text x="146" y="149.6">42</text>
<text x="120.6" y="152.1">15</text>
<text x="120.6" y="154.7">16</text>
<text x="146" y="152.1">43</text>
<text x="146" y="154.7">44</text>
<text x="35.5" y="158.5">2</text>
<text x="35.5" y="161">4</text>
<text x="44.4" y="158.5">1</text>
<text x="44.4" y="161">3</text>
<text x="120.6" y="157.2">17</text>
<text x="120.6" y="159.8">18</text>
<text x="146" y="157.2">45</text>
<text x="146" y="159.8">46</text>
<text x="35.5" y="163.6">6</text>
<text x="35.5" y="166.1">8</text>
<text x="44.4" y="163.6">5</text>
<text x="44.4" y="166.1">7</text>
<text x="120.6" y="162.3">19</text>
<text x="120.6" y="164.8">20</text>
<text x="120.6" y="167.4">21</text>
<text x="146" y="162.3">47</text>
<text x="146" y="164.8">48</text>
<text x="146" y="167.4">49</text>
<text x="120.6" y="169.9">22</text>
<text x="120.6" y="172.5">23</text>
<text x="146" y="169.9">50</text>
<text x="146" y="172.5">51</text>
<text x="120.6" y="175">24</text>
<text x="120.6" y="177.5">25</text>
<text x="146" y="175">52</text>
<text x="146" y="177.5">53</text>
<text x="120.6" y="180.1">26</text>
<text x="120.6" y="182.6">27</text>
<text x="120.6" y="185.2">28</text>
<text x="146" y="180.1">54</text>
<text x="146" y="182.6">55</text>
<text x="146" y="185.2">56</text>
</g>
<g font-size="1.8" fill="#0000c2">
<text x="71.1" y="62.6">Voltage</text>
<text x="79.3" y="62.6">Regulator</text>
<text x="212.9" y="100.9">Motor</text>
<text x="219.4" y="100.9">Driver</text>
<text x="226" y="100.9">&amp;</text>
<text x="228.8" y="100.9">DC Motor</text>
<text x="44.8" y="191.6">8</text>
<text x="47.2" y="191.6">pin</text>
<text x="51.3" y="191.6">ribbon</text>
<text x="58.5" y="191.6">connector</text>
<text x="186.4" y="190.6">Hub</text>
<text x="191.2" y="190.6">Subsystem</text>
<text x="202.4" y="190.6">(PIC18F57Q43</text>
<text x="217.3" y="190.6">+</text>
<text x="220" y="190.6">TB6612FNG)</text>
<text x="206.6" y="194.4">10/30/2025</text>
<text x="268.9" y="193.7">2.0</text>
</g>
<g font-size="1.8" fill="#009600">
<text x="63.1" y="89.8">RA1_LightOutput</text>
<text x="70.5" y="117.8">RA0_Clap_Signal</text>
</g>
<g font-size="1.4" fill="#a90000">
<text x="57.8" y="34">1</text>
<text x="70.5" y="34">2</text>
<text x="36.2" y="36.6">1</text>
<text x="36.2" y="39.1">3</text>
<text x="36.2" y="41.7">2</text>
</g>
</svg>
